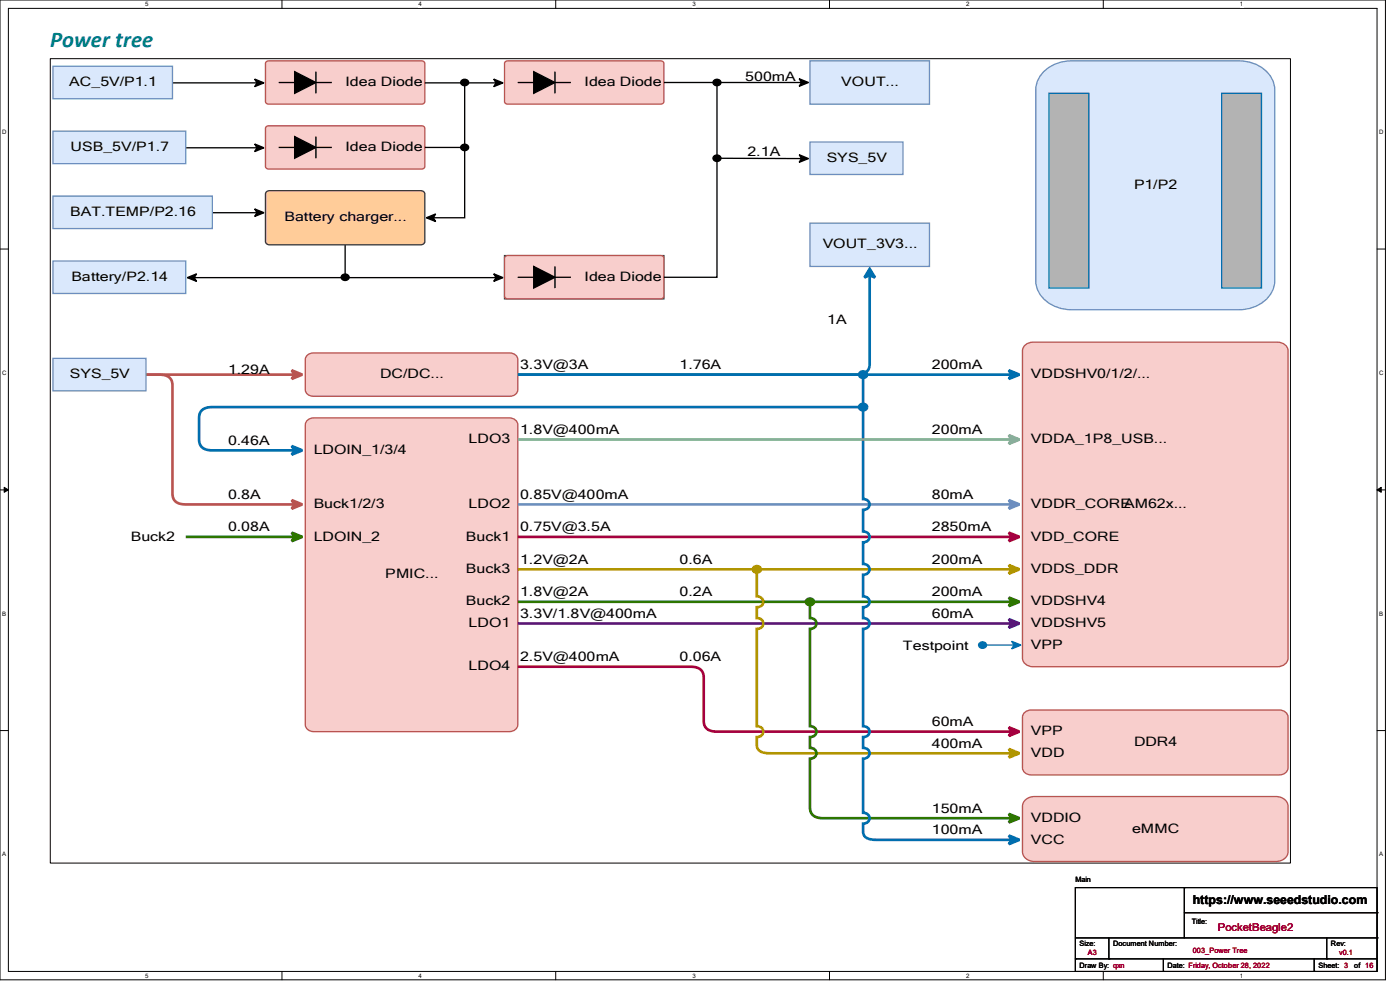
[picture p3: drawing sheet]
<svg xmlns="http://www.w3.org/2000/svg" width="297mm" height="210mm" viewBox="0 0 297 210" stroke-linecap="round" stroke-linejoin="round" font-family="sans-serif">
<path d="M0 0h293.9v207.9h-293.9zM1.8 1.8h290.3v204.3h-290.3z" fill="none" stroke="#000" stroke-width=".21"/>
<g fill="#fff">
<path d="M30.8 .2h.7v1.4h-.7z"/>
<path d="M30.8 206.2h.7v1.4h-.7z"/>
</g>
<path d="M59.8 0v1.8M59.8 206.1v1.8" fill="none" stroke="#000" stroke-width=".21"/>
<g fill="#fff">
<path d="M88.8 .2h.7v1.4h-.7z"/>
<path d="M88.8 206.2h.7v1.4h-.7z"/>
</g>
<path d="M117.9 0v1.8M117.9 206.1v1.8" fill="none" stroke="#000" stroke-width=".21"/>
<g fill="#fff">
<path d="M146.9 .2h.7v1.4h-.7z"/>
<path d="M146.9 206.2h.7v1.4h-.7z"/>
</g>
<path d="M176 0v1.8M176 206.1v1.8" fill="none" stroke="#000" stroke-width=".21"/>
<g fill="#fff">
<path d="M205 .2h.7v1.4h-.7z"/>
<path d="M205 206.2h.7v1.4h-.7z"/>
</g>
<path d="M234.1 0v1.8M234.1 206.1v1.8" fill="none" stroke="#000" stroke-width=".21"/>
<g fill="#fff">
<path d="M263.1 .2h.6v1.4h-.6z"/>
<path d="M263.1 206.2h.6v1.4h-.6z"/>
<path d="M.5 27.3h.9v1.4h-.9z"/>
<path d="M292.6 27.3h.9v1.4h-.9z"/>
<path d="M.5 78.4h.9v1.4h-.9z"/>
<path d="M292.6 78.4h.9v1.4h-.9z"/>
</g>
<path d="M0 52.8h1.8M292.1 52.8h1.8" fill="none" stroke="#000" stroke-width=".21"/>
<g fill="#fff">
<path d="M.5 129.5h.8v1.4h-.8z"/>
<path d="M292.6 129.5h.8v1.4h-.8z"/>
</g>
<path d="M0 103.9h1.8M292.1 103.9h1.8" fill="none" stroke="#000" stroke-width=".21"/>
<path d="M.9 103.4l.9 .5-.9 .5zM292.1 103.9l.9-.5v1z" fill="#000" stroke="#000" stroke-width=".21"/>
<g fill="#fff">
<path d="M.5 180.5h.8v1.4h-.8z"/>
<path d="M292.6 180.5h.8v1.4h-.8z"/>
</g>
<path d="M0 155h1.8M292.1 155h1.8" fill="none" stroke="#000" stroke-width=".21"/>
<path d="M10.7 12.5h263.1v170.6h-263.1z" fill="#fff"/>
<path d="M10.7 12.4h263.1v170.7h-263.1z" fill="none" stroke="#000" stroke-width=".21"/>
<path d="M217.6 73.1l1-.4 .6-.1h51.8a2.07 2.07 0 0 1 2.3 1.8v65.2a2.07 2.07 0 0 1-2.3 1.8h-51.8a2.06 2.06 0 0 1-2.3-1.8v-65.2l.1-.5z" fill-rule="evenodd" fill="#f8cecc"/>
<path d="M217.6 73.1l1-.4 .6-.1h51.8a2.07 2.07 0 0 1 2.3 1.8v65.2a2.07 2.07 0 0 1-2.3 1.8h-51.8a2.06 2.06 0 0 1-2.3-1.8v-65.2l.1-.5z" fill="none" stroke="#b85450" stroke-width=".28"/>
<path d="M65.3 89.1l1.3-.5h41.4a1.67 1.67 0 0 1 1.9 1.5v63.6a1.66 1.66 0 0 1-1.9 1.5h-41.4a1.66 1.66 0 0 1-1.8-1.5v-63.6v-.4z" fill-rule="evenodd" fill="#f8cecc"/>
<path d="M65.3 89.1l1.3-.5h41.4a1.67 1.67 0 0 1 1.9 1.5v63.6a1.66 1.66 0 0 1-1.9 1.5h-41.4a1.66 1.66 0 0 1-1.8-1.5v-63.6v-.4z" fill="none" stroke="#b85450" stroke-width=".28"/>
<path d="M217.5 151.1l.8-.4 .5-.1h52.6a1.71 1.71 0 0 1 1.9 1.5v10.8a1.71 1.71 0 0 1-1.9 1.5h-52.6a1.71 1.71 0 0 1-1.9-1.5v-10.8l.1-.4z" fill-rule="evenodd" fill="#f8cecc"/>
<path d="M217.5 151.1l.8-.4 .5-.1h52.6a1.71 1.71 0 0 1 1.9 1.5v10.8a1.71 1.71 0 0 1-1.9 1.5h-52.6a1.71 1.71 0 0 1-1.9-1.5v-10.8l.1-.4z" fill="none" stroke="#b85450" stroke-width=".28"/>
<path d="M217.7 169.6l1.1-.5 .6-.1h51.3a2.38 2.38 0 0 1 2.6 2v9.7a2.3 2.3 0 0 1-2.6 2h-51.3a2.32 2.32 0 0 1-2.5-2v-9.7l.1-.5z" fill-rule="evenodd" fill="#f8cecc"/>
<path d="M217.7 169.6l1.1-.5 .6-.1h51.3a2.38 2.38 0 0 1 2.6 2v9.7a2.3 2.3 0 0 1-2.6 2h-51.3a2.32 2.32 0 0 1-2.5-2v-9.7l.1-.5z" fill="none" stroke="#b85450" stroke-width=".28"/>
<path d="M109.9 127.7h104.7" fill="none" stroke="#2d7600" stroke-width=".56"/>
<path d="M214 126.8l2.3 .9-2.3 .9 .6-.9z" fill-rule="evenodd" fill="#2d7600"/>
<path d="M214 126.8l2.3 .9-2.3 .9 .6-.9z" fill="none" stroke="#2d7600" stroke-width=".56"/>
<path d="M109.9 132.3h104.7" fill="none" stroke="#3700cc" stroke-width=".56"/>
<path d="M214 131.3l2.3 1-2.3 .9 .6-.9z" fill-rule="evenodd" fill="#3700cc"/>
<path d="M214 131.3l2.3 1-2.3 .9 .6-.9z" fill="none" stroke="#3700cc" stroke-width=".56"/>
<path d="M109.9 113.9h104.7" fill="none" stroke="#a50040" stroke-width=".56"/>
<path d="M214 113l2.3 .9-2.3 .9 .6-.9z" fill-rule="evenodd" fill="#a50040"/>
<path d="M214 113l2.3 .9-2.3 .9 .6-.9z" fill="none" stroke="#a50040" stroke-width=".56"/>
<path d="M109.9 107h104.7" fill="none" stroke="#6c8ebf" stroke-width=".56"/>
<path d="M214 106.1l2.3 .9-2.3 .9 .6-.9z" fill-rule="evenodd" fill="#6c8ebf"/>
<path d="M214 106.1l2.3 .9-2.3 .9 .6-.9z" fill="none" stroke="#6c8ebf" stroke-width=".56"/>
<path d="M109.9 141.4h36.6a2.33 2.33 0 0 1 2.8 2.3v9.2a2.08 2.08 0 0 0 2.1 2.3h63.2" fill="none" stroke="#a50040" stroke-width=".56"/>
<path d="M214 154.3l2.3 .9-2.3 .9 .6-.9z" fill-rule="evenodd" fill="#a50040"/>
<path d="M214 154.3l2.3 .9-2.3 .9 .6-.9z" fill="none" stroke="#a50040" stroke-width=".56"/>
<path d="M109.9 120.8h104.7" fill="none" stroke="#b09500" stroke-width=".56"/>
<path d="M214 119.9l2.3 .9-2.3 .9 .6-.9z" fill-rule="evenodd" fill="#b09500"/>
<path d="M214 119.9l2.3 .9-2.3 .9 .6-.9zM160.6 121.5v5a1.16 1.16 0 0 1 1.3 1.2 1.16 1.16 0 0 1-1.3 1.1v2.3a1.17 1.17 0 0 1 1.3 1.2 1.17 1.17 0 0 1-1.3 1.1v20.7a1.17 1.17 0 0 1 1.3 1.1 1.17 1.17 0 0 1-1.3 1.2v1.7a1.82 1.82 0 0 0 2 1.7h52" fill="none" stroke="#b09500" stroke-width=".56"/>
<path d="M160 120.3a.75 .75 0 0 1 1.1 0 .75 .75 0 0 1-.2 1.1 .73 .73 0 0 1-.9-.1 .73 .73 0 0 1 0-1z" fill-rule="evenodd" fill="#b09500"/>
<path d="M160 120.3a.75 .75 0 0 1 1.1 0 .75 .75 0 0 1-.2 1.1 .73 .73 0 0 1-.9-.1 .73 .73 0 0 1 0-1z" fill="none" stroke="#b09500" stroke-width=".56"/>
<path d="M214 158.9l2.3 .9-2.3 .9 .6-.9z" fill-rule="evenodd" fill="#b09500"/>
<path d="M214 158.9l2.3 .9-2.3 .9 .6-.9z" fill="none" stroke="#b09500" stroke-width=".56"/>
<path d="M171.8 128.4v2.7a1.17 1.17 0 0 1 1.4 1.2 1.17 1.17 0 0 1-1.4 1.1v20.7a1.17 1.17 0 0 1 1.4 1.1 1.17 1.17 0 0 1-1.4 1.2v2.3a1.16 1.16 0 0 1 1.4 1.1 1.16 1.16 0 0 1-1.4 1.1v10.4a2.09 2.09 0 0 0 2.1 2.2l40.7 .1" fill="none" stroke="#2d7600" stroke-width=".56"/>
<path d="M171.2 127.2a.75 .75 0 0 1 1.2 0 .75 .75 0 0 1-.2 1.1 .73 .73 0 0 1-1-.2 .73 .73 0 0 1 0-.9z" fill-rule="evenodd" fill="#2d7600"/>
<path d="M171.2 127.2a.75 .75 0 0 1 1.2 0 .75 .75 0 0 1-.2 1.1 .73 .73 0 0 1-1-.2 .73 .73 0 0 1 0-.9z" fill="none" stroke="#2d7600" stroke-width=".56"/>
<path d="M214 172.7l2.3 .9-2.3 .9 .6-.9z" fill-rule="evenodd" fill="#2d7600"/>
<path d="M214 172.7l2.3 .9-2.3 .9 .6-.9z" fill="none" stroke="#2d7600" stroke-width=".56"/>
<path d="M109.9 79.5h104.7" fill="none" stroke="#006eaf" stroke-width=".56"/>
<path d="M214 78.6l2.3 .9-2.3 .9 .6-.9z" fill-rule="evenodd" fill="#006eaf"/>
<path d="M214 78.6l2.3 .9-2.3 .9 .6-.9zM182.3 86.4h-137.3a2.32 2.32 0 0 0-2.8 2.2v4.6a2.08 2.08 0 0 0 2.1 2.3h18.2" fill="none" stroke="#006eaf" stroke-width=".56"/>
<path d="M182.5 85.9a.75 .75 0 0 1 1.2-.1 .75 .75 0 0 1-.3 1.2 .73 .73 0 0 1-.9-.2 .73 .73 0 0 1 0-.9z" fill-rule="evenodd" fill="#006eaf"/>
<path d="M182.5 85.9a.75 .75 0 0 1 1.2-.1 .75 .75 0 0 1-.3 1.2 .73 .73 0 0 1-.9-.2 .73 .73 0 0 1 0-.9z" fill="none" stroke="#006eaf" stroke-width=".56"/>
<path d="M61.9 94.6l2.2 .9-2.2 1 .6-1z" fill-rule="evenodd" fill="#006eaf"/>
<path d="M61.9 94.6l2.2 .9-2.2 1 .6-1z" fill="none" stroke="#006eaf" stroke-width=".56"/>
<path d="M65.1 75.4l.8-.5h.6h41.7a1.6 1.6 0 0 1 1.7 1.4v6.4a1.53 1.53 0 0 1-1.7 1.4h-41.7a1.59 1.59 0 0 1-1.7-1.4v-6.4z" fill-rule="evenodd" fill="#f8cecc"/>
<path d="M65.1 75.4l.8-.5h.6h41.7a1.6 1.6 0 0 1 1.7 1.4v6.4a1.53 1.53 0 0 1-1.7 1.4h-41.7a1.59 1.59 0 0 1-1.7-1.4v-6.4z" fill="none" stroke="#b85450" stroke-width=".28"/>
<path d="M183.1 80.2v25.7a1.16 1.16 0 0 1 1.4 1.1 1.16 1.16 0 0 1-1.4 1.2v4.6a1.16 1.16 0 0 1 1.4 1.1 1.16 1.16 0 0 1-1.4 1.1v4.6a1.16 1.16 0 0 1 1.4 1.2 1.16 1.16 0 0 1-1.4 1.1v4.6a1.16 1.16 0 0 1 1.4 1.2 1.16 1.16 0 0 1-1.4 1.1v2.3a1.17 1.17 0 0 1 1.4 1.2 1.17 1.17 0 0 1-1.4 1.1v20.7a1.17 1.17 0 0 1 1.4 1.1 1.17 1.17 0 0 1-1.4 1.2v2.3a1.16 1.16 0 0 1 1.4 1.1 1.16 1.16 0 0 1-1.4 1.1v11.5a1.16 1.16 0 0 1 1.4 1.2 1.16 1.16 0 0 1-1.4 1.1v1.7a1.82 1.82 0 0 0 2.1 1.7l29.4 .1" fill="none" stroke="#006eaf" stroke-width=".56"/>
<path d="M182.5 79a.75 .75 0 0 1 1.2 0 .75 .75 0 0 1-.3 1.1 .73 .73 0 0 1-.9-.2 .73 .73 0 0 1 0-.9z" fill-rule="evenodd" fill="#006eaf"/>
<path d="M182.5 79a.75 .75 0 0 1 1.2 0 .75 .75 0 0 1-.3 1.1 .73 .73 0 0 1-.9-.2 .73 .73 0 0 1 0-.9z" fill="none" stroke="#006eaf" stroke-width=".56"/>
<path d="M214 177.2l2.3 1-2.3 .9 .6-.9z" fill-rule="evenodd" fill="#006eaf"/>
<path d="M214 177.2l2.3 1-2.3 .9 .6-.9z" fill="none" stroke="#006eaf" stroke-width=".56"/>
<path d="M209.3 136.8h5.8" fill="none" stroke="#006eaf" stroke-width=".28"/>
<path d="M207.9 136.4a.75 .75 0 0 1 1.1-.1 .75 .75 0 0 1-.2 1.2 .73 .73 0 0 1-1-.2 .73 .73 0 0 1 .1-.9z" fill-rule="evenodd" fill="#006eaf"/>
<path d="M207.9 136.4a.75 .75 0 0 1 1.1-.1 .75 .75 0 0 1-.2 1.2 .73 .73 0 0 1-1-.2 .73 .73 0 0 1 .1-.9z" fill="none" stroke="#006eaf" stroke-width=".28"/>
<path d="M214.6 136l2 .8-2 .9 .5-.9z" fill-rule="evenodd" fill="#006eaf"/>
<path d="M214.6 136l2 .8-2 .9 .5-.9z" fill="none" stroke="#006eaf" stroke-width=".28"/>
<path d="M39.4 113.9h23.1" fill="none" stroke="#2d7600" stroke-width=".56"/>
<path d="M61.9 113l2.2 .9-2.2 .9 .6-.9z" fill-rule="evenodd" fill="#2d7600"/>
<path d="M61.9 113l2.2 .9-2.2 .9 .6-.9z" fill="none" stroke="#2d7600" stroke-width=".56"/>
<path d="M109.9 93.2h104.7" fill="none" stroke="#82b366" stroke-width=".56"/>
<path d="M214 92.3l2.3 .9-2.3 1 .6-1z" fill-rule="evenodd" fill="#82b366"/>
<path d="M214 92.3l2.3 .9-2.3 1 .6-1z" fill="none" stroke="#82b366" stroke-width=".56"/>
<path d="M56.5 13.1l.5-.2h32.4a.63 .63 0 0 1 .7 .6v8a.63 .63 0 0 1-.7 .6h-32.4a.63 .63 0 0 1-.7-.6v-8z" fill-rule="evenodd" fill="#f8cecc"/>
<path d="M56.5 13.1l.5-.2h32.4a.63 .63 0 0 1 .7 .6v8a.63 .63 0 0 1-.7 .6h-32.4a.63 .63 0 0 1-.7-.6v-8z" fill="none" stroke="#b85450" stroke-width=".28"/>
<g fill="#000">
<path d="M62.5 15.2l4.5 2.3-4.5 2.3zM59.1 17.5h3.4zM67 15.2v4.6zM67 17.5h3.4z" fill-rule="evenodd"/>
<path d="M54 44.3l2 .8-2 .8 .5-.8z" fill-rule="evenodd"/>
</g>
<path d="M59.1 17.5h3.4M62.5 15.2l4.5 2.3-4.5 2.3zM67 17.5h3.4M67 15.2v4.6M45 45.1h9.5M54 44.3l2 .8-2 .8 .5-.8z" fill="none" stroke="#000" stroke-width=".28"/>
<path d="M11.2 41.6h33.8v6.9h-33.8z" fill-rule="evenodd" fill="#dae8fc"/>
<path d="M11.2 41.6h33.8v6.9h-33.8z" fill="none" stroke="#6c8ebf" stroke-width=".28"/>
<path d="M36.6 17.6h17.9M54 16.8l2 .8-2 .8 .5-.8z" fill="none" stroke="#000" stroke-width=".28"/>
<path d="M54 16.8l2 .8-2 .8 .5-.8z" fill-rule="evenodd" fill="#000"/>
<path d="M11.2 14.1h25.4v6.8h-25.4z" fill-rule="evenodd" fill="#dae8fc"/>
<path d="M11.2 14.1h25.4v6.8h-25.4z" fill="none" stroke="#6c8ebf" stroke-width=".28"/>
<path d="M39.4 31.4h15.1M54 30.5l2 .9-2 .8 .5-.8z" fill="none" stroke="#000" stroke-width=".28"/>
<path d="M54 30.5l2 .9-2 .8 .5-.8z" fill-rule="evenodd" fill="#000"/>
<path d="M11.2 27.8h28.2v6.9h-28.2z" fill-rule="evenodd" fill="#dae8fc"/>
<path d="M11.2 27.8h28.2v6.9h-28.2z" fill="none" stroke="#6c8ebf" stroke-width=".28"/>
<path d="M39.7 58.9l2-.8-.5 .8 .5 .8zM41.2 58.9h64M104.7 58.1l2 .8-2 .8 .5-.8z" fill="none" stroke="#000" stroke-width=".28"/>
<g fill="#000">
<path d="M39.7 58.9l2-.8-.5 .8 .5 .8z" fill-rule="evenodd"/>
<path d="M104.7 58.1l2 .8-2 .8 .5-.8z" fill-rule="evenodd"/>
</g>
<path d="M11.2 55.4h28.2v6.9h-28.2z" fill-rule="evenodd" fill="#dae8fc"/>
<path d="M11.2 55.4h28.2v6.9h-28.2z" fill="none" stroke="#6c8ebf" stroke-width=".28"/>
<path d="M56.5 26.8l.5-.1h32.4a.63 .63 0 0 1 .7 .5v8.1a.63 .63 0 0 1-.7 .6h-32.4a.63 .63 0 0 1-.7-.6v-8.1z" fill-rule="evenodd" fill="#f8cecc"/>
<path d="M56.5 26.8l.5-.1h32.4a.63 .63 0 0 1 .7 .5v8.1a.63 .63 0 0 1-.7 .6h-32.4a.63 .63 0 0 1-.7-.6v-8.1z" fill="none" stroke="#b85450" stroke-width=".28"/>
<path d="M62.5 29l4.5 2.3-4.5 2.3zM59.1 31.3h3.4zM67 29v4.6zM67 31.3h3.4z" fill-rule="evenodd" fill="#000"/>
<path d="M59.1 31.3h3.4M62.5 29l4.5 2.3-4.5 2.3zM67 31.3h3.4M67 29v4.6" fill="none" stroke="#000" stroke-width=".28"/>
<path d="M107 54.2h33.8v9.2h-33.8z" fill-rule="evenodd" fill="#cdeb8b"/>
<path d="M107 54.2h33.8v9.2h-33.8z" fill="none" stroke="#36393d" stroke-width=".28"/>
<path d="M107.2 54.4l.5-.2h32.5a.63 .63 0 0 1 .6 .6v8a.63 .63 0 0 1-.6 .6h-32.5a.63 .63 0 0 1-.7-.6v-8z" fill-rule="evenodd" fill="#f8cecc"/>
<path d="M107.2 54.4l.5-.2h32.5a.63 .63 0 0 1 .6 .6v8a.63 .63 0 0 1-.6 .6h-32.5a.63 .63 0 0 1-.7-.6v-8z" fill="none" stroke="#b85450" stroke-width=".28"/>
<path d="M113.2 56.5l4.5 2.3-4.5 2.3zM109.9 58.8h3.3zM117.7 56.5v4.6zM117.7 58.8h3.4z" fill-rule="evenodd" fill="#000"/>
<path d="M109.9 58.8h3.3M113.2 56.5l4.5 2.3-4.5 2.3zM117.7 58.8h3.4M117.7 56.5v4.6" fill="none" stroke="#000" stroke-width=".28"/>
<path d="M107.2 13.1l.5-.2h32.5a.63 .63 0 0 1 .6 .6v8a.63 .63 0 0 1-.6 .6h-32.5a.63 .63 0 0 1-.7-.6v-8z" fill-rule="evenodd" fill="#f8cecc"/>
<path d="M107.2 13.1l.5-.2h32.5a.63 .63 0 0 1 .6 .6v8a.63 .63 0 0 1-.6 .6h-32.5a.63 .63 0 0 1-.7-.6v-8z" fill="none" stroke="#b85450" stroke-width=".28"/>
<g fill="#000">
<path d="M98 17a.75 .75 0 0 1 1.2 0 .75 .75 0 0 1-.3 1.1 .73 .73 0 0 1-.9-.1 .73 .73 0 0 1 0-1z" fill-rule="evenodd"/>
<path d="M104.7 16.8l2 .8-2 .8 .5-.8z" fill-rule="evenodd"/>
<path d="M113.2 15.2l4.5 2.3-4.5 2.3zM109.9 17.5h3.3zM117.7 15.2v4.6zM117.7 17.5h3.4z" fill-rule="evenodd"/>
<path d="M151.5 17a.75 .75 0 0 1 1.2 0 .75 .75 0 0 1-.3 1.1 .73 .73 0 0 1-.9-.1 .73 .73 0 0 1 0-1z" fill-rule="evenodd"/>
<path d="M169.5 16.7l2 .8-2 .8 .5-.8z" fill-rule="evenodd"/>
<path d="M72.6 58.3a.75 .75 0 0 1 1.2 0 .75 .75 0 0 1-.3 1.1 .73 .73 0 0 1-.9-.1 .73 .73 0 0 1 0-1z" fill-rule="evenodd"/>
</g>
<g fill="none" stroke="#000" stroke-width=".28">
<path d="M90.1 17.6h15.1M98 17a.75 .75 0 0 1 1.2 0 .75 .75 0 0 1-.3 1.1 .73 .73 0 0 1-.9-.1 .73 .73 0 0 1 0-1zM98.6 18.2v13.1h-8.5M104.7 16.8l2 .8-2 .8 .5-.8zM109.9 17.5h3.3M113.2 15.2l4.5 2.3-4.5 2.3zM117.7 17.5h3.4M117.7 15.2v4.6M140.8 17.5h10.5M151.5 17a.75 .75 0 0 1 1.2 0 .75 .75 0 0 1-.3 1.1 .73 .73 0 0 1-.9-.1 .73 .73 0 0 1 0-1zM169.5 16.7l2 .8-2 .8 .5-.8zM170 17.5h-17.9v41.3h-11.3"/>
<path d="M72.6 58.3a.75 .75 0 0 1 1.2 0 .75 .75 0 0 1-.3 1.1 .73 .73 0 0 1-.9-.1 .73 .73 0 0 1 0-1zM73.2 51.9v6.2"/>
</g>
<path d="M56.6 40.7l.6-.3h32.1a.78 .78 0 0 1 .8 .7v10.1a.78 .78 0 0 1-.8 .7h-32.1a.78 .78 0 0 1-.9-.7v-10.1z" fill-rule="evenodd" fill="#fc9"/>
<path d="M56.6 40.7l.6-.3h32.1a.78 .78 0 0 1 .8 .7v10.1a.78 .78 0 0 1-.8 .7h-32.1a.78 .78 0 0 1-.9-.7v-10.1z" fill="none" stroke="#36393d" stroke-width=".28"/>
<path d="M98 30.8a.75 .75 0 0 1 1.2 0 .75 .75 0 0 1-.3 1.1 .73 .73 0 0 1-.9-.2 .73 .73 0 0 1 0-.9zM98.6 32v14.2h-6.7M151.5 33.1a.75 .75 0 0 1 1.2 0 .75 .75 0 0 1-.3 1.1 .73 .73 0 0 1-.9-.2 .73 .73 0 0 1 0-.9zM153 33.6h17M169.6 32.8l1.9 .8-2 .8 .5-.8zM90.4 46.2l2-.8-.5 .8 .5 .8z" fill="none" stroke="#000" stroke-width=".28"/>
<g fill="#000">
<path d="M98 30.8a.75 .75 0 0 1 1.2 0 .75 .75 0 0 1-.3 1.1 .73 .73 0 0 1-.9-.2 .73 .73 0 0 1 0-.9z" fill-rule="evenodd"/>
<path d="M151.5 33.1a.75 .75 0 0 1 1.2 0 .75 .75 0 0 1-.3 1.1 .73 .73 0 0 1-.9-.2 .73 .73 0 0 1 0-.9z" fill-rule="evenodd"/>
<path d="M169.6 32.8l1.9 .8-2 .8 .5-.8z" fill-rule="evenodd"/>
<path d="M90.4 46.2l2-.8-.5 .8 .5 .8z" fill-rule="evenodd"/>
</g>
<path d="M171.8 12.9h25.4v9.2h-25.4z" fill-rule="evenodd" fill="#dae8fc"/>
<path d="M171.8 12.9h25.4v9.2h-25.4z" fill="none" stroke="#6c8ebf" stroke-width=".28"/>
<path d="M171.8 30.1h19.8v6.9h-19.8z" fill-rule="evenodd" fill="#dae8fc"/>
<path d="M171.8 30.1h19.8v6.9h-19.8z" fill="none" stroke="#6c8ebf" stroke-width=".28"/>
<path d="M31 79.5h31.5" fill="none" stroke="#b85450" stroke-width=".56"/>
<path d="M61.9 78.6l2.2 .9-2.2 .9 .6-.9z" fill-rule="evenodd" fill="#b85450"/>
<path d="M31 79.5a8 8 0 0 1 4.7 .4 2.01 2.01 0 0 1 .9 1.9v22.9a2.08 2.08 0 0 0 2.1 2.3h23.8M61.9 78.6l2.2 .9-2.2 .9 .6-.9z" fill="none" stroke="#b85450" stroke-width=".56"/>
<path d="M61.9 106.1l2.2 .9-2.2 .9 .6-.9z" fill-rule="evenodd" fill="#b85450"/>
<path d="M61.9 106.1l2.2 .9-2.2 .9 .6-.9z" fill="none" stroke="#b85450" stroke-width=".56"/>
<path d="M11.2 76h19.8v6.9h-19.8z" fill-rule="evenodd" fill="#dae8fc"/>
<path d="M11.2 76h19.8v6.9h-19.8z" fill="none" stroke="#6c8ebf" stroke-width=".28"/>
<path d="M184.5 58.4v18.8a2.08 2.08 0 0 1-2.1 2.2l-72.5 .1" fill="none" stroke="#006eaf" stroke-width=".56"/>
<path d="M184.5 57l1.1 1.9-1.1-.5-1.1 .5z" fill-rule="evenodd" fill="#006eaf"/>
<path d="M184.5 57l1.1 1.9-1.1-.5-1.1 .5z" fill="none" stroke="#006eaf" stroke-width=".56"/>
<path d="M171.8 47.3h25.4v9.2h-25.4z" fill-rule="evenodd" fill="#dae8fc"/>
<path d="M171.8 47.3h25.4v9.2h-25.4z" fill="none" stroke="#6c8ebf" stroke-width=".28"/>
<path d="M221.6 15a8.4 8.4 0 0 1 5.7-2.1h35.5a7.3 7.3 0 0 1 7.6 5.3v41.3a6.8 6.8 0 0 1-6.4 6.1l-36.7 .1a7.3 7.3 0 0 1-7.5-5.3l-.1-41.3a5.5 5.5 0 0 1 1.9-4.1z" fill-rule="evenodd" fill="#dae8fc"/>
<path d="M221.6 15a8.4 8.4 0 0 1 5.7-2.1h35.5a7.3 7.3 0 0 1 7.6 5.3v41.3a6.8 6.8 0 0 1-6.4 6.1l-36.7 .1a7.3 7.3 0 0 1-7.5-5.3l-.1-41.3a5.5 5.5 0 0 1 1.9-4.1z" fill="none" stroke="#6c8ebf" stroke-width=".28"/>
<path d="M222.5 19.8h8.5v41.3h-8.5z" fill-rule="evenodd" fill="#b3b3b3"/>
<path d="M222.5 19.8h8.5v41.3h-8.5z" fill="none" stroke="#006eaf" stroke-width=".28"/>
<path d="M259.2 19.8h8.4v41.3h-8.4z" fill-rule="evenodd" fill="#b3b3b3"/>
<path d="M259.2 19.8h8.4v41.3h-8.4z" fill="none" stroke="#006eaf" stroke-width=".28"/>
<g fill="none" stroke="#000" stroke-width=".21">
<path d="M228.1 188.3h64v17.8h-64zM228.1 199h64M235.2 199v4.4M251.2 188.3h.1M251.2 188.3v10.7M251.2 193.6h40.9M281.5 199v4.4M292.1 199h.1M292.1 193.6h.1M228.1 203.4h.1M228.1 203.4h64M235.2 203.4h.1"/>
<path d="M246.8 206.1h.1M246.8 203.4v2.7M278.8 206.1h.1M278.8 203.4v2.7M281.5 203.4h.1"/>
</g>
<text font-size="4.8" fill="#008080" x="10.7" y="9.9">Power tree</text>
<g font-size="2.8">
<text x="158.1" y="17.1">500mA</text>
<text x="14.7" y="18.3">AC_5V/P1.1</text>
<text x="73.3" y="18.3">Idea Diode</text>
<text x="124" y="18.3">Idea Diode</text>
<text x="178.5" y="18.3">VOUT...</text>
<text x="15" y="32">USB_5V/P1.7</text>
<text x="73.3" y="32">Idea Diode</text>
<text x="158.6" y="33.2">2.1A</text>
<text x="175.4" y="34.3">SYS_5V</text>
<text x="240.6" y="40.1">P1/P2</text>
<text x="14.9" y="45.8">BAT.TEMP/P2.16</text>
<text x="60.4" y="46.9">Battery charger...</text>
<text x="174.5" y="52.7">VOUT_3V3...</text>
<text x="15.2" y="59.6">Battery/P2.14</text>
<text x="124" y="59.6">Idea Diode</text>
<text x="175.5" y="68.7">1A</text>
<text x="14.8" y="80.2">SYS_5V</text>
<text x="48.4" y="79.4">1.29A</text>
<text x="80.6" y="80.2">DC/DC...</text>
<text x="110.4" y="78.3">3.3V@3A</text>
<text x="144.2" y="78.3">1.76A</text>
<text x="197.7" y="78.3">200mA</text>
<text x="218.7" y="80.2">VDDSHV0/1/2/...</text>
<text x="48.4" y="94.4">0.46A</text>
<text x="99.4" y="94">LDO3</text>
<text x="110.4" y="92.1">1.8V@400mA</text>
<text x="197.7" y="92.1">200mA</text>
<text x="218.7" y="94">VDDA_1P8_USB...</text>
<text x="66.5" y="96.3">LDOIN_1/3/4</text>
<text x="48.4" y="105.8">0.8A</text>
<text x="66.5" y="107.8">Buck1/2/3</text>
<text x="99.4" y="107.8">LDO2</text>
<text x="110.4" y="105.8">0.85V@400mA</text>
<text x="197.7" y="105.8">80mA</text>
<text x="218.7" y="107.8">VDDR_CORE</text>
<text x="238.5" y="107.8">AM62x...</text>
<text x="48.4" y="112.7">0.08A</text>
<text x="110.4" y="112.7">0.75V@3.5A</text>
<text x="197.7" y="112.7">2850mA</text>
<text x="27.8" y="114.7">Buck2</text>
<text x="66.5" y="114.7">LDOIN_2</text>
<text x="98.8" y="114.7">Buck1</text>
<text x="110.4" y="119.6">1.2V@2A</text>
<text x="144.2" y="119.6">0.6A</text>
<text x="197.7" y="119.6">200mA</text>
<text x="218.7" y="114.7">VDD_CORE</text>
<text x="81.7" y="122.7">PMIC...</text>
<text x="98.8" y="121.5">Buck3</text>
<text x="218.7" y="121.5">VDDS_DDR</text>
<text x="98.8" y="128.4">Buck2</text>
<text x="110.4" y="126.5">1.8V@2A</text>
<text x="110.4" y="131.1">3.3V/1.8V@400mA</text>
<text x="144.2" y="126.5">0.2A</text>
<text x="197.7" y="131.1">60mA</text>
<text x="197.7" y="126.5">200mA</text>
<text x="218.7" y="128.4">VDDSHV4</text>
<text x="99.4" y="133">LDO1</text>
<text x="191.6" y="138">Testpoint</text>
<text x="218.7" y="133">VDDSHV5</text>
<text x="218.7" y="137.6">VPP</text>
<text x="99.4" y="142.2">LDO4</text>
<text x="110.4" y="140.3">2.5V@400mA</text>
<text x="144.2" y="140.3">0.06A</text>
<text x="197.7" y="154">60mA</text>
<text x="218.7" y="156">VPP</text>
<text x="197.7" y="158.6">400mA</text>
<text x="218.7" y="160.6">VDD</text>
<text x="240.6" y="158.3">DDR4</text>
<text x="197.7" y="172.4">150mA</text>
<text x="197.7" y="177">100mA</text>
<text x="218.7" y="174.3">VDDIO</text>
<text x="218.7" y="178.9">VCC</text>
<text x="240.2" y="176.6">eMMC</text>
</g>
<text font-size="2.6" x="253" y="191.8">https://www.seeedstudio.com</text>
<text font-size="2.3" fill="#800000" x="258.4" y="197.5">PocketBeagle2</text>
<g font-size="1.6">
<text x="228.1" y="187.1">Main</text>
<text x="252.8" y="196">Title:</text>
<text x="229" y="200.7">Size:</text>
<text x="236.1" y="200.7">Document Number:</text>
<text x="282.4" y="200.7">Rev:</text>
<text x="229" y="205.4">Draw By: qxn</text>
<text x="247.7" y="205.4">Date: Friday, October 28, 2022</text>
<text x="279.7" y="205.4">Sheet: 3</text>
<text x="287.3" y="205.4">of 16</text>
</g>
<g font-size="1.6" fill="#800000">
<text x="230.8" y="202.7">A3</text>
<text x="253" y="202.2">003_Power Tree</text>
<text x="284.1" y="202.7">v0.1</text>
</g>
<g font-size="1.3">
<text x="30.8" y="1.3">5</text>
<text x="88.8" y="1.3">4</text>
<text x="146.9" y="1.3">3</text>
<text x="205" y="1.3">2</text>
<text x="263.1" y="1.3">1</text>
<text x=".5" y="28.4">D</text>
<text x="292.6" y="28.4">D</text>
<text x=".5" y="79.5">C</text>
<text x="292.6" y="79.5">C</text>
<text x=".5" y="130.6">B</text>
<text x="292.6" y="130.6">B</text>
<text x=".5" y="181.7">A</text>
<text x="292.6" y="181.7">A</text>
<text x="30.8" y="207.4">5</text>
<text x="88.8" y="207.4">4</text>
<text x="146.9" y="207.4">3</text>
<text x="205" y="207.4">2</text>
<text x="263.1" y="207.4">1</text>
</g>
</svg>
